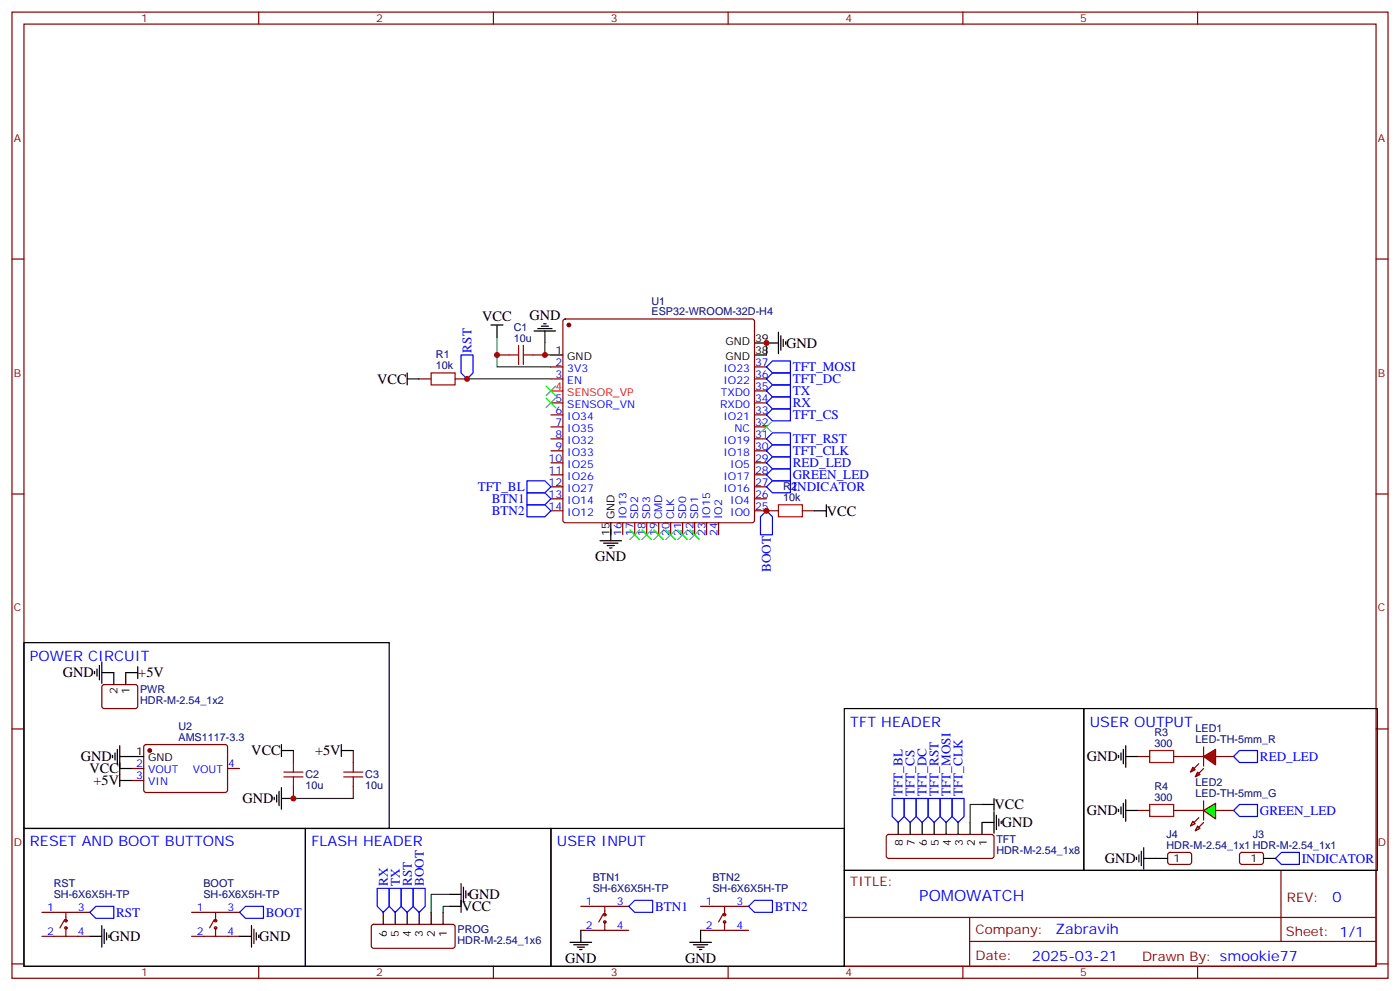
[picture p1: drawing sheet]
<svg xmlns="http://www.w3.org/2000/svg" width="412mm" height="292mm" viewBox="0 0 412 292" stroke-linecap="round" stroke-linejoin="round" font-family="sans-serif">
<g fill="none" stroke="#870000" stroke-width=".35">
<path d="M3.5 3.6h405.4v284.3h-405.4zM7.1 7.1h398.2v277.3h-398.2zM76.2 3.6v3.5M145.3 3.6v3.5M214.5 3.6v3.5M283.6 3.6v3.5M352.8 3.6v3.5M3.5 76.2h3.6M405.3 76.2h3.6M166 94.1l.5-.2h55l.5 .2 .2 .5v58.5l-.2 .5-.5 .2h-55l-.5-.2-.2-.5v-58.5zM123.5 111.5h3.5M134.1 111.5h3.5"/>
<path d="M146.4 104.5h3.5M157 104.5h3.5M162.3 108h3.5M162.3 111.5h3.5M162.3 118.6h3.5M222.2 108h3.6M222.2 111.5h3.6M222.2 115h3.6M222.2 118.6h3.6M162.3 122.1h3.5M162.3 125.6h3.5M162.3 129.2h3.5"/>
<path d="M162.3 132.7h3.5M162.3 136.2h3.5M162.3 139.7h3.5M222.2 122.1h3.6M222.2 125.6h3.6M222.2 129.2h3.6M222.2 132.7h3.6M222.2 136.2h3.6M222.2 139.7h3.6M3.5 145.4h3.6M162.3 143.3h3.5M162.3 146.8h3.5"/>
<path d="M162.3 150.3h3.5M183.4 153.8v3.6M187 153.8v3.6M190.5 153.8v3.6M194 153.8v3.6M197.6 153.8v3.6M201.1 153.8v3.6M204.6 153.8v3.6M208.1 153.8v3.6M211.7 153.8v3.6M222.2 143.3h3.6M222.2 146.8h3.6"/>
<path d="M222.2 150.3h7.1M236.4 150.3h3.5M405.3 145.4h3.6M3.5 214.5h3.6M405.3 214.5h3.6M335.1 222.6h3.6M335.1 238.5h3.6M345.7 222.6h3.5M345.7 238.5h3.5M248.7 256.2h156.6v28.2h-156.6zM261.3 245.8l.5-.2h30.3l.5 .2 .2 .5v5.6l-.2 .5-.5 .2h-30.3l-.5-.2-.2-.5v-5.6zM377.3 256.2v20.9"/>
<path d="M12.3 275.6h14.2M12.3 268.5h14.2M19 270.6l-1.4 2.5M19.4 268.5v2.5M19.4 273.1v2.5M56.4 275.6h14.2M56.4 268.5h14.2M63.1 270.6l-1.4 2.5M63.5 268.5v2.5M63.5 273.1v2.5M109.6 272.2l.5-.2 23.5 .1 .5 .6-.1 6-.7 .4-23.5-.1-.4-.6v-5.7zM171.1 273.8h14.1"/>
<path d="M171.1 266.7h14.1M177.8 268.9l-1.4 2.4M178.2 266.7v2.5M178.2 271.3v2.5M206.4 273.8h14.1M206.4 266.7h14.1M213.1 268.9l-1.4 2.4M213.4 266.7v2.5M213.4 271.3v2.5M248.7 270h156.5M285.6 277.1h119.6M285.6 270v14.1"/>
<path d="M3.5 283.7h3.6M76.2 284.4v3.5M145.3 284.4v3.5M214.5 284.4v3.5M283.6 284.4v3.5M352.8 284.4v3.5M405.3 283.7h3.6"/>
<circle cx="19.4" cy="273.1" r=".35"/>
<circle cx="19.4" cy="271" r=".35"/>
<circle cx="63.5" cy="273.1" r=".35"/>
<circle cx="63.5" cy="271" r=".35"/>
<circle cx="178.2" cy="271.3" r=".35"/>
<circle cx="178.2" cy="269.2" r=".35"/>
<circle cx="213.4" cy="271.3" r=".35"/>
<circle cx="213.4" cy="269.2" r=".35"/>
</g>
<g fill="none" stroke="#000" stroke-width=".35">
<path d="M144.6 95.6h3.6M146.4 95.6v3.6M157.3 97.4h6.4M158.4 96.7h4.2M159.5 96h2.1M160.2 95.3h.7M160.5 97.4v3.5M229.3 97.8v6.3M230 98.8v4.2M230.7 99.9v2.1M119.9 111.5h3.6M119.9 109.7v3.6"/>
<path d="M162.3 104.5h3.5M222.2 100.9h7.1M222.2 104.5h3.6M231.4 100.6v.7M176.7 159.1h6.4M177.8 159.8h4.2M179.9 153.8v5.3M239.9 150.3h3.5M243.4 148.6v3.5M178.9 160.5h2.1M179.6 161.3h.7M248.7 208.5h70.6v47.7h-70.6z"/>
<path d="M319.3 208.5h86.4v47.7h-86.4zM331.6 219.5v6.3M289.3 236.7h3.5M292.8 235v3.5M292.8 238.9v6.3M293.5 239.9v4.3M329.5 222.3v.7M329.5 238.2v.7M330.2 221.6v2.1M330.2 237.5v2.1M330.9 220.5v4.3M330.9 236.4v4.2"/>
<path d="M331.6 222.6h3.5M331.6 235.3v6.4M331.6 238.5h3.5M7.1 243.8h82.9v40.6h-82.9zM90 243.8h72.3v40.6h-72.3zM162.3 243.8h86.4v40.6h-86.4zM264.6 242v3.6M268.1 242v3.6M271.6 242v3.6M275.2 242v3.6M278.7 242v3.6M282.2 242v3.6"/>
<path d="M285.8 242v3.6M292.8 242h-3.5v3.6M294.2 241v2.1M294.9 241.7v.7M26.5 275.6h3.5M30 272.4v6.3M30.7 273.4v4.3M31.4 274.5v2.1M32.1 275.2v.7M70.6 275.6h3.5M74.1 272.4v6.3M74.8 273.4v4.3"/>
<path d="M75.5 274.5v2.1M76.2 275.2v.7M112.9 268.5v3.5M116.4 268.5v3.5M119.9 268.5v3.5M123.5 268.5v3.5M127 268.5v3.5M130.5 268.5v3.5M132.3 266.7h3.5M132.3 263.2h3.5M135.8 260v8.5M136.5 261.1v4.2"/>
<path d="M137.2 262.1v2.2M137.9 262.9v.7M167.9 277.3h6.4M169 278h4.2M170 278.7h2.2M170.7 279.4h.7M171.1 273.8v3.5M203.2 277.3h6.3M204.3 278h4.2M205.3 278.7h2.1M206 279.4h.7M206.4 273.8v3.5"/>
</g>
<path d="M162.3 115h3.5" fill="none" stroke="#f00" stroke-width=".35"/>
<circle cx="167.6" cy="95.6" r=".53" fill="#870000" stroke="#870000" stroke-width=".35"/>
<path d="M146.4 99.2v8.8h15.9M137.6 111.5h24.7M160.5 100.9v3.6h1.8M225.8 100.9v3.6M289.3 236.7h-3.5v5.3M132.3 266.7h-1.8v1.8M132.3 263.2h-5.3v5.3" fill="none" stroke="#008700" stroke-width=".35"/>
<g fill="none" stroke="#3c3" stroke-width=".35">
<path d="M160.9 113.6l2.8 2.9M160.9 117.2l2.8 2.8M163.7 113.6l-2.8 2.9M163.7 117.2l-2.8 2.8M224.4 124.2l2.8 2.8M227.2 124.2l-2.8 2.8M185.6 156l2.8 2.8M188.4 156l-2.8 2.8M189.1 156l2.8 2.8M191.9 156l-2.8 2.8M192.6 156l2.8 2.8M195.4 156l-2.8 2.8"/>
<path d="M196.1 156l2.9 2.8M199 156l-2.9 2.8M199.7 156l2.8 2.8M202.5 156l-2.8 2.8M203.2 156l2.8 2.8M206 156l-2.8 2.8"/>
</g>
<g fill="none" stroke="#00f" stroke-width=".35">
<path d="M135.8 104.5h3.5v5.2l-1.7 1.8-1.8-1.8zM225.8 108l1.7-1.8h5.3v3.5h-5.3zM225.8 111.5l1.7-1.8h5.3v3.6h-5.3zM225.8 118.6l1.7-1.8h5.3v3.5h-5.3zM225.8 115l1.7-1.7h5.3v3.5h-5.3zM225.8 122.1l1.7-1.8h5.3v3.6h-5.3zM225.8 129.2l1.7-1.8h5.3v3.5h-5.3zM225.8 132.7l1.7-1.8h5.3v3.5h-5.3zM225.8 136.2l1.7-1.8h5.3v3.6h-5.3zM225.8 139.7l1.7-1.7h5.3v3.5h-5.3zM155.2 148.6h5.3l1.8 1.7-1.8 1.8h-5.3zM155.2 145h5.3l1.8 1.8-1.8 1.8h-5.3z"/>
<path d="M155.2 141.5h5.3l1.8 1.8-1.8 1.7h-5.3zM224 152.1l1.8-1.8 1.7 1.8v5.3h-3.5zM225.8 143.3l1.7-1.8h5.3v3.5h-5.3zM262.8 235h3.5v5.3l-1.7 1.7-1.8-1.7zM266.3 235h3.6v5.3l-1.8 1.7-1.8-1.7zM269.9 235h3.5v5.3l-1.8 1.7-1.7-1.7zM273.4 235h3.5v5.3l-1.7 1.7-1.8-1.7zM276.9 235h3.6v5.3l-1.8 1.7-1.8-1.7zM280.5 235h3.5v5.3l-1.8 1.7-1.7-1.7zM363.4 222.6l1.7-1.7h5.3v3.5h-5.3zM363.4 238.5l1.7-1.8h5.3v3.6h-5.3zM26.5 268.5l1.7-1.8h5.3v3.6h-5.3z"/>
<path d="M70.6 268.5l1.7-1.8h5.3v3.6h-5.3zM111.1 261.4h3.6v5.3l-1.8 1.8-1.8-1.8zM114.7 261.4h3.5v5.3l-1.8 1.8-1.7-1.8zM118.2 261.4h3.5v5.3l-1.8 1.8-1.7-1.8zM121.7 261.4h3.5v5.3l-1.7 1.8-1.8-1.8zM185.2 266.7l1.8-1.7h5.3v3.5h-5.3zM220.5 266.7l1.7-1.7h5.3v3.5h-5.3z"/>
</g>
<path d="M127 109.7h7.1v3.6h-7.1zM149.9 104.5h2.9M152.8 101.6v5.7M154.2 104.5h2.8M154.2 101.6v5.7M229.3 148.6h7.1v3.5h-7.1zM338.7 220.9h7v3.5h-7zM338.7 236.7h7v3.6h-7z" fill="none" stroke="#a10000" stroke-width=".35"/>
<g fill="#f00" stroke="#870000" stroke-width=".35">
<path d="M354.5 222.6l3.6-2.1v4.6z"/>
<path d="M354.5 219.8v5.7z"/>
</g>
<g fill="#870000" stroke="#870000" stroke-width=".35">
<path d="M354.5 226.2l-1.4 1.4z"/>
<path d="M353.1 224.8l-1.4 1.4z"/>
</g>
<g fill="#f00" stroke="#870000" stroke-width=".35">
<path d="M352.8 227.2l.7 .7-1.4 .7z"/>
<path d="M351.4 225.8l.7 .7-1.4 .7z"/>
</g>
<path d="M349.2 222.6h5.3M349.2 238.5h5.3M358.1 222.6h5.3M358.1 238.5h5.3" fill="none" stroke="#870000" stroke-width=".35"/>
<g fill="#0f0" stroke="#870000" stroke-width=".35">
<path d="M351.4 241.7l.7 .7-1.4 .7z"/>
<path d="M352.8 243.1l.7 .7-1.4 .7z"/>
</g>
<g fill="#870000" stroke="#870000" stroke-width=".35">
<path d="M353.1 240.6l-1.4 1.4z"/>
<path d="M354.5 242l-1.4 1.5z"/>
</g>
<path d="M354.5 235.7v5.6z" fill="#f00" stroke="#870000" stroke-width=".35"/>
<path d="M354.5 238.5l3.6-2.1v4.6z" fill="#0f0" stroke="#870000" stroke-width=".35"/>
<path d="M375.7 252.6l1.8-1.7h5.3v3.5h-5.3z" fill="none" stroke="#00f" stroke-width=".35"/>
<path d="M30.2 201.7l.5-.2h9.4l.5 .7-.1 5.9-.6 .4h-9.5l-.4-.7v-5.6zM42.6 219.3l.4-.2 23.6 .1 .4 .6v13l-.7 .4h-23.5l-.5-.7v-12.7zM38.8 226.2h3.5M38.8 229.7h3.5M67 226.2h3.6M86.4 220.9v3.5M86.4 231.5v3.5M104.1 220.9v3.5M104.1 231.5v3.5M344.2 251.1l.5-.2h5.9l.4 .7-.1 2.4-.6 .4-5.9-.1-.4-.6v-2.1zM365.4 251.1l.4-.2h5.9l.5 .7-.1 2.4-.6 .4-5.9-.1-.5-.6v-2.1z" fill="none" stroke="#870000" stroke-width=".35"/>
<g fill="none" stroke="#000" stroke-width=".35">
<path d="M7.1 189.1h107.6v54.7h-107.6zM27.9 197.6v.7M28.6 196.9v2.1M29.3 195.8v4.3M30 197.9h3.5v3.6M30 194.8v6.3M40.6 197.9h-3.6v3.6M40.6 196.2v3.5M35.3 219.5v12M82.9 219.1v3.5M100.5 219.1v3.5M33.2 222.3v.7"/>
<path d="M33.9 221.6v2.1M34.6 220.5v4.3M35.3 222.6h7M35.3 226.2h3.5M35.3 229.7h3.5M80.8 234.6v.7M81.5 233.9v2.1M82.2 232.9v4.2M82.9 235h3.5M82.9 231.8v6.4M82.9 220.9h3.5M100.5 220.9h3.6"/>
<path d="M334.8 252.3v.7M335.5 251.6v2.1M336.2 250.5v4.2M336.9 252.6h7.1M336.9 249.4v6.4M372.2 252.6h3.5"/>
</g>
<circle cx="44.1" cy="220.9" r=".53" fill="#870000" stroke="#870000" stroke-width=".35"/>
<path d="M83.6 228.6h5.7M83.6 227.2h5.7M86.4 224.4v2.8M86.4 228.6v2.9M101.2 228.6h5.7M101.2 227.2h5.7M104.1 224.4v2.8M104.1 228.6v2.9" fill="none" stroke="#a10000" stroke-width=".35"/>
<path d="M86.4 235h17.7" fill="none" stroke="#008700" stroke-width=".35"/>
<g fill="#c00">
<circle cx="225.8" cy="100.9" r=".88"/>
<circle cx="160.5" cy="104.5" r=".88"/>
<circle cx="146.4" cy="104.5" r=".88"/>
<circle cx="137.6" cy="111.5" r=".88"/>
<circle cx="225.8" cy="150.3" r=".88"/>
<circle cx="86.4" cy="235" r=".88"/>
</g>
<text font-size="4.6" fill="#00f" x="270.8" y="265.2">POMOWATCH</text>
<g font-size="4.2">
<text x="142" y="94.5">VCC</text>
<text x="155.9" y="94.2">GND</text>
<text x="231.6" y="102.3">GND</text>
<text x="111.1" y="113">VCC</text>
<text x="243.6" y="151.8">VCC</text>
<text x="175.3" y="165.1">GND</text>
<text x="18.5" y="199.4">GND</text>
<text x="40.7" y="199.4">+5V</text>
<text x="23.8" y="224">GND</text>
<text x="26.4" y="227.6">VCC</text>
<text x="74" y="222.3">VCC</text>
<text x="92.8" y="222.3">+5V</text>
<text x="320.1" y="224">GND</text>
<text x="27.5" y="231.1">+5V</text>
<text x="71.4" y="236.4">GND</text>
<text x="293" y="238.2">VCC</text>
<text x="320.1" y="239.9">GND</text>
<text x="295.1" y="243.5">GND</text>
<text x="325.4" y="254">GND</text>
<text x="136" y="268.2">VCC</text>
<text x="138.1" y="264.6">GND</text>
<text x="32.3" y="277">GND</text>
<text x="76.4" y="277">GND</text>
<text x="166.5" y="283.4">GND</text>
<text x="201.8" y="283.4">GND</text>
</g>
<g font-size="4.2" fill="#00f">
<text x="8.8" y="194.4">POWER CIRCUIT</text>
<text x="250.5" y="213.8">TFT HEADER</text>
<text x="321" y="213.8">USER OUTPUT</text>
<text x="8.8" y="249.1">RESET AND BOOT BUTTONS</text>
<text x="91.7" y="249.1">FLASH HEADER</text>
<text x="164" y="249.1">USER INPUT</text>
<text x="392.5" y="265.4">0</text>
<text x="310.9" y="275">Zabravih</text>
<text x="304" y="282.8">2025-03-21</text>
</g>
<g font-size="3.9" fill="#00f">
<text x="138.9" y="103.8" transform="rotate(-90 138.9 103.8)">RST</text>
<text x="233.5" y="109.2">TFT_MOSI</text>
<text x="233.5" y="112.8">TFT_DC</text>
<text x="233.5" y="119.9">RX</text>
<text x="233.5" y="116.4">TX</text>
<text x="233.5" y="123.3">TFT_CS</text>
<text x="233.5" y="130.4">TFT_RST</text>
<text x="233.5" y="133.9">TFT_CLK</text>
<text x="233.5" y="137.5">RED_LED</text>
<text x="233.5" y="141">GREEN_LED</text>
<text x="140.8" y="144.5">TFT_BL</text>
<text x="144.9" y="148">BTN1</text>
<text x="233.5" y="144.5">INDICATOR</text>
<text x="144.9" y="151.6">BTN2</text>
<text x="227.1" y="168.3" transform="rotate(-90 227.1 168.3)">BOOT</text>
<text x="371.1" y="223.9">RED_LED</text>
<text x="265.8" y="234.3" transform="rotate(-90 265.8 234.3)">TFT_BL</text>
<text x="269.4" y="234.3" transform="rotate(-90 269.4 234.3)">TFT_CS</text>
<text x="272.9" y="234.3" transform="rotate(-90 272.9 234.3)">TFT_DC</text>
<text x="276.4" y="234.3" transform="rotate(-90 276.4 234.3)">TFT_RST</text>
<text x="279.9" y="234.3" transform="rotate(-90 279.9 234.3)">TFT_MOSI</text>
<text x="283.5" y="234.3" transform="rotate(-90 283.5 234.3)">TFT_CLK</text>
<text x="371.1" y="239.8">GREEN_LED</text>
<text x="383.5" y="253.9">INDICATOR</text>
<text x="114.2" y="260.7" transform="rotate(-90 114.2 260.7)">RX</text>
<text x="117.8" y="260.7" transform="rotate(-90 117.8 260.7)">TX</text>
<text x="121.3" y="260.7" transform="rotate(-90 121.3 260.7)">RST</text>
<text x="124.8" y="260.7" transform="rotate(-90 124.8 260.7)">BOOT</text>
<text x="34.2" y="269.8">RST</text>
<text x="78.3" y="269.8">BOOT</text>
<text x="193" y="268">BTN1</text>
<text x="228.2" y="268">BTN2</text>
</g>
<g font-size="3.9" fill="#800">
<text x="250.5" y="260.7">TITLE:</text>
<text x="379.1" y="265.4">REV:</text>
<text x="287.4" y="274.9">Company:</text>
<text x="378.7" y="275.6">Sheet: 1/1</text>
<text x="287.4" y="282.6">Date:</text>
<text x="336.4" y="282.7">Drawn By: smookie77</text>
</g>
<g font-size="3.2" fill="#800">
<text x="41.6" y="6.6">1</text>
<text x="110.8" y="6.6">2</text>
<text x="179.9" y="6.6">3</text>
<text x="249.1" y="6.6">4</text>
<text x="318.2" y="6.6">5</text>
<text x="4.1" y="41.7">A</text>
<text x="405.9" y="41.7">A</text>
<text x="4.1" y="110.8">B</text>
<text x="405.9" y="110.8">B</text>
<text x="4.1" y="180">C</text>
<text x="405.9" y="180">C</text>
<text x="4.1" y="249.1">D</text>
<text x="405.9" y="249.1">D</text>
<text x="41.6" y="287.4">1</text>
<text x="110.8" y="287.4">2</text>
<text x="179.9" y="287.4">3</text>
<text x="249.1" y="287.4">4</text>
<text x="318.2" y="287.4">5</text>
</g>
<g font-size="3.2" fill="#000080">
<text x="191.9" y="89.6">U1</text>
<text x="191.9" y="92.8">ESP32-WROOM-32D-H4</text>
<text x="151.4" y="100.6">10u</text>
<text x="151.4" y="97.4">C1</text>
<text x="128.4" y="105.5">R1</text>
<text x="128.4" y="108.7">10k</text>
<text x="230.7" y="147.5">10k</text>
<text x="230.7" y="144.3">R2</text>
<text x="41.3" y="207.2">HDR-M-2.54_1x2</text>
<text x="41.3" y="204.1">PWR</text>
<text x="52.6" y="214.9">U2</text>
<text x="352.2" y="215.5">LED1</text>
<text x="52.6" y="218.1">AMS1117-3.3</text>
<text x="340.1" y="219.8">300</text>
<text x="340.1" y="216.6">R3</text>
<text x="352.2" y="218.8">LED-TH-5mm_R</text>
<text x="90" y="232.3">10u</text>
<text x="90" y="229">C2</text>
<text x="107.6" y="232.3">10u</text>
<text x="107.6" y="229">C3</text>
<text x="340.1" y="232.5">R4</text>
<text x="352.2" y="231.4">LED2</text>
<text x="340.1" y="235.7">300</text>
<text x="352.2" y="234.6">LED-TH-5mm_G</text>
<text x="293.5" y="251.3">HDR-M-2.54_1x8</text>
<text x="293.5" y="248.1">TFT</text>
<text x="343.6" y="249.8">HDR-M-2.54_1x1 HDR-M-2.54_1x1</text>
<text x="343.6" y="246.6">J4</text>
<text x="369" y="246.6">J3</text>
<text x="15.8" y="261.1">RST</text>
<text x="59.9" y="261.1">BOOT</text>
<text x="174.6" y="262.4">SH-6X6X5H-TP</text>
<text x="174.6" y="259.3">BTN1</text>
<text x="209.9" y="262.4">SH-6X6X5H-TP</text>
<text x="209.9" y="259.3">BTN2</text>
<text x="15.8" y="264.2">SH-6X6X5H-TP</text>
<text x="59.9" y="264.2">SH-6X6X5H-TP</text>
<text x="134.8" y="274.6">PROG</text>
<text x="134.8" y="277.8">HDR-M-2.54_1x6</text>
</g>
<g font-size="3.2">
<text x="213.7" y="101.6">GND</text>
<text x="222.4" y="100.6">39</text>
<text x="163.6" y="104.1">1</text>
<text x="167.1" y="105.9">GND</text>
<text x="213.7" y="105.9">GND</text>
<text x="222.4" y="104.1">38</text>
<text x="181" y="152.8" transform="rotate(-90 181 152.8)">GND</text>
<text x="179.6" y="157.7" transform="rotate(-90 179.6 157.7)">15</text>
<text x="34.6" y="204.2" transform="rotate(-90 34.6 204.2)">2</text>
<text x="38.1" y="204.2" transform="rotate(-90 38.1 204.2)">1</text>
<text x="40.1" y="222.3">1</text>
<text x="43.6" y="224">GND</text>
<text x="266" y="248.9" transform="rotate(-90 266 248.9)">8</text>
<text x="269.5" y="248.9" transform="rotate(-90 269.5 248.9)">7</text>
<text x="273" y="248.9" transform="rotate(-90 273 248.9)">6</text>
<text x="276.6" y="248.9" transform="rotate(-90 276.6 248.9)">5</text>
<text x="280.1" y="248.9" transform="rotate(-90 280.1 248.9)">4</text>
<text x="283.6" y="248.9" transform="rotate(-90 283.6 248.9)">3</text>
<text x="287.2" y="248.9" transform="rotate(-90 287.2 248.9)">2</text>
<text x="290.7" y="248.9" transform="rotate(-90 290.7 248.9)">1</text>
<text x="345.7" y="253.7">1</text>
<text x="368.4" y="253.7">1</text>
<text x="113.9" y="275.8" transform="rotate(-90 113.9 275.8)">6</text>
<text x="117.5" y="275.8" transform="rotate(-90 117.5 275.8)">5</text>
<text x="121" y="275.8" transform="rotate(-90 121 275.8)">4</text>
<text x="124.5" y="275.8" transform="rotate(-90 124.5 275.8)">3</text>
<text x="128.1" y="275.8" transform="rotate(-90 128.1 275.8)">2</text>
<text x="131.6" y="275.8" transform="rotate(-90 131.6 275.8)">1</text>
</g>
<g font-size="3.2" fill="#00f">
<text x="163.6" y="107.6">2</text>
<text x="222.4" y="107.6">37</text>
<text x="163.6" y="111.2">3</text>
<text x="167.1" y="112.9">EN</text>
<text x="167.1" y="109.4">3V3</text>
<text x="213.1" y="109.4">IO23</text>
<text x="213.1" y="112.9">IO22</text>
<text x="222.4" y="111.2">36</text>
<text x="163.6" y="118.2">5</text>
<text x="167.1" y="120">SENSOR_VN</text>
<text x="212.1" y="120">RXD0</text>
<text x="212.4" y="116.5">TXD0</text>
<text x="222.4" y="114.7">35</text>
<text x="222.4" y="118.2">34</text>
<text x="163.6" y="125.3">7</text>
<text x="163.6" y="121.7">6</text>
<text x="167.1" y="123.5">IO34</text>
<text x="213.1" y="123.5">IO21</text>
<text x="222.4" y="121.7">33</text>
<text x="222.4" y="125.3">32</text>
<text x="163.6" y="128.8">8</text>
<text x="167.1" y="130.6">IO32</text>
<text x="167.1" y="127">IO35</text>
<text x="213.1" y="130.6">IO19</text>
<text x="216.4" y="127">NC</text>
<text x="222.4" y="128.8">31</text>
<text x="161.6" y="135.9">10</text>
<text x="163.6" y="132.3">9</text>
<text x="167.1" y="137.6">IO25</text>
<text x="167.1" y="134.1">IO33</text>
<text x="213.1" y="134.1">IO18</text>
<text x="215.1" y="137.6">IO5</text>
<text x="222.4" y="132.3">30</text>
<text x="222.4" y="135.9">29</text>
<text x="161.6" y="142.9">12</text>
<text x="161.6" y="139.4">11</text>
<text x="167.1" y="141.1">IO26</text>
<text x="213.1" y="141.1">IO17</text>
<text x="222.4" y="139.4">28</text>
<text x="222.4" y="142.9">27</text>
<text x="161.6" y="150">14</text>
<text x="161.6" y="146.4">13</text>
<text x="167.1" y="148.2">IO14</text>
<text x="167.1" y="144.7">IO27</text>
<text x="213.1" y="144.7">IO16</text>
<text x="215.1" y="148.2">IO4</text>
<text x="222.4" y="146.4">26</text>
<text x="222.4" y="150">25</text>
<text x="167.1" y="151.7">IO12</text>
<text x="184.5" y="152.8" transform="rotate(-90 184.5 152.8)">IO13</text>
<text x="188" y="152.8" transform="rotate(-90 188 152.8)">SD2</text>
<text x="191.6" y="152.8" transform="rotate(-90 191.6 152.8)">SD3</text>
<text x="195.1" y="152.8" transform="rotate(-90 195.1 152.8)">CMD</text>
<text x="198.6" y="152.8" transform="rotate(-90 198.6 152.8)">CLK</text>
<text x="202.1" y="152.8" transform="rotate(-90 202.1 152.8)">SD0</text>
<text x="205.7" y="152.8" transform="rotate(-90 205.7 152.8)">SD1</text>
<text x="209.2" y="152.8" transform="rotate(-90 209.2 152.8)">IO15</text>
<text x="212.7" y="152.8" transform="rotate(-90 212.7 152.8)">IO2</text>
<text x="215.1" y="151.7">IO0</text>
<text x="183.1" y="157.7" transform="rotate(-90 183.1 157.7)">16</text>
<text x="186.6" y="157.7" transform="rotate(-90 186.6 157.7)">17</text>
<text x="190.1" y="157.7" transform="rotate(-90 190.1 157.7)">18</text>
<text x="193.7" y="157.7" transform="rotate(-90 193.7 157.7)">19</text>
<text x="197.2" y="157.7" transform="rotate(-90 197.2 157.7)">20</text>
<text x="200.7" y="157.7" transform="rotate(-90 200.7 157.7)">21</text>
<text x="204.3" y="157.7" transform="rotate(-90 204.3 157.7)">22</text>
<text x="207.8" y="157.7" transform="rotate(-90 207.8 157.7)">23</text>
<text x="211.3" y="157.7" transform="rotate(-90 211.3 157.7)">24</text>
<text x="40.1" y="225.8">2</text>
<text x="43.6" y="227.6">VOUT</text>
<text x="56.8" y="227.6">VOUT</text>
<text x="67.2" y="225.8">4</text>
<text x="40.1" y="229.3">3</text>
<text x="43.6" y="231.1">VIN</text>
<text x="13.9" y="268.1">1</text>
<text x="22.9" y="268.1">3</text>
<text x="58" y="268.1">1</text>
<text x="67" y="268.1">3</text>
<text x="172.6" y="266.4">1</text>
<text x="181.7" y="266.4">3</text>
<text x="207.9" y="266.4">1</text>
<text x="217" y="266.4">3</text>
<text x="13.9" y="275.2">2</text>
<text x="22.9" y="275.2">4</text>
<text x="58" y="275.2">2</text>
<text x="67" y="275.2">4</text>
<text x="172.6" y="273.4">2</text>
<text x="181.7" y="273.4">4</text>
<text x="207.9" y="273.4">2</text>
<text x="217" y="273.4">4</text>
</g>
<g font-size="3.2" fill="#f00">
<text x="163.6" y="114.7">4</text>
<text x="167.1" y="116.5">SENSOR_VP</text>
</g>
</svg>
